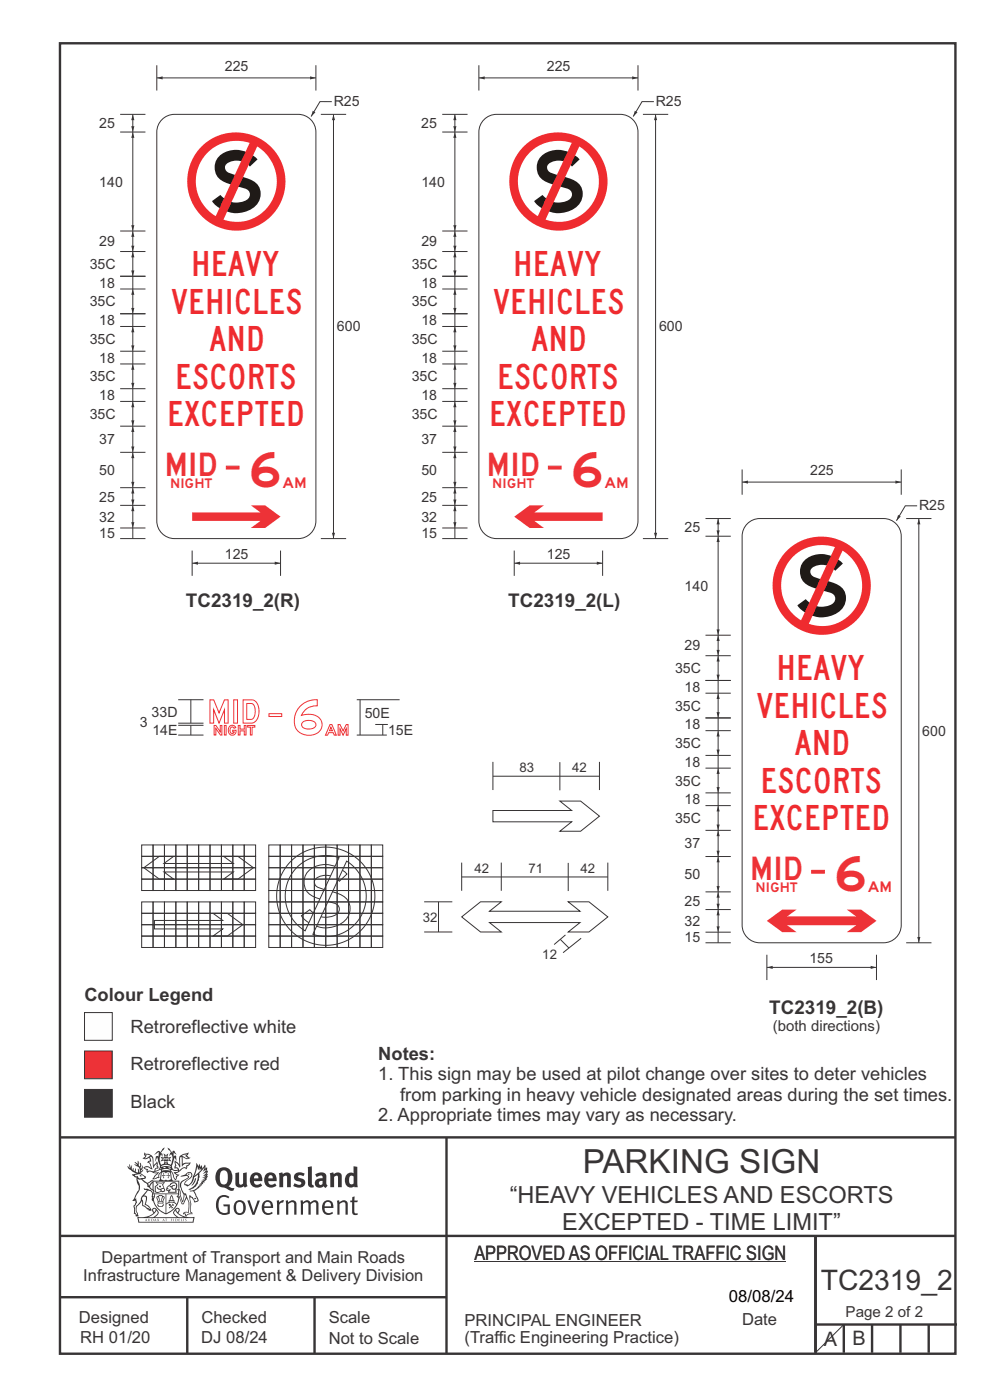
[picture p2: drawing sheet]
<svg xmlns="http://www.w3.org/2000/svg" width="210mm" height="297mm" viewBox="0 0 210 297" stroke-linecap="round" stroke-linejoin="round" font-family="sans-serif">
<path d="M12.7 9.2h190v278h-190z" fill="none" stroke="#373435" stroke-width=".51"/>
<path d="M17.9 223h5.9v5.9h-5.9z" fill-rule="evenodd" fill="#ed3237" stroke="#373435" stroke-width=".21"/>
<path d="M17.9 231.1h5.9v5.9h-5.9z" fill-rule="evenodd" fill="#373435" stroke="#373435" stroke-width=".21"/>
<path d="M17.9 214.8h5.9v5.9h-5.9z" fill-rule="evenodd" fill="#fefefe" stroke="#373435" stroke-width=".21"/>
<path d="M12.7 241.3h190M94.7 241.4v45.8M12.7 275.2h82M12.7 262.2h190.1M39.7 275.2v12M66.7 275.2v12M173 262.1v24.9M173 281h30M179 281v6M185 281v6M191 281v6M197 281v6" fill="none" stroke="#373435" stroke-width=".51"/>
<g fill="#373435">
<path d="M47 248.4a2.55 2.55 0 0 0 0 2.7l.3 .2a.81 .81 0 0 0 1-1v-.5a1.04 1.04 0 0 0-1.1-1.5zM46.3 248.1a1.82 1.82 0 0 1 2.1-.2 1.82 1.82 0 0 1 .9 1.8 2.29 2.29 0 0 1-.8 2l.7 .3h.5l-.2 .6a2.87 2.87 0 0 1-2-.7 2.12 2.12 0 0 1-1.7-3.1z" fill-rule="evenodd"/>
<path d="M49.9 248.9l.8-.2v2a.46 .46 0 0 0 .3 .6 .46 .46 0 0 0 .6-.3v-2.1l.7-.2v2.4l.2 .5-.5 .3-.3-.3a1.02 1.02 0 0 1-1.2 .3 1.02 1.02 0 0 1-.6-1.1z" fill-rule="evenodd"/>
<path d="M54 249.5l-.1 .5h.9a.49 .49 0 0 0-.2-.6 .49 .49 0 0 0-.6 .1zM53.4 249.1a1.34 1.34 0 0 1 1.6-.2 1.34 1.34 0 0 1 .6 1.5v.2h-1.7a.77 .77 0 0 0 .5 .8 .77 .77 0 0 0 .9-.4l.3 .5a1.59 1.59 0 0 1-2 .2 1.59 1.59 0 0 1-.5-2.1z" fill-rule="evenodd"/>
<path d="M57 249.5l-.1 .5h1a.49 .49 0 0 0-.2-.6 .49 .49 0 0 0-.7 .1zM56.4 249.1a1.34 1.34 0 0 1 1.6-.2 1.34 1.34 0 0 1 .7 1.5v.2h-1.8a.77 .77 0 0 0 .5 .8 .77 .77 0 0 0 .9-.4l.4 .5a1.59 1.59 0 0 1-2.1 .2 1.59 1.59 0 0 1-.5-2.1z" fill-rule="evenodd"/>
<path d="M59.2 248.9l.7-.2 .1 .4a.95 .95 0 0 1 1-.3 .95 .95 0 0 1 .7 .8v2.3h-.8v-2.3a.46 .46 0 0 0-.8 .1v2.2h-.8z" fill-rule="evenodd"/>
<path d="M62.6 249.1a1.75 1.75 0 0 1 2-.1l-.2 .5-.6-.2a.43 .43 0 0 0-.6 .3l.4 .3a1.04 1.04 0 0 1 1.2 1.1 1.04 1.04 0 0 1-1.4 1l-1.2-.4 .3-.6 1 .4 .4-.4a.88 .88 0 0 0-1-.5l-.4-.2-.1-.4z" fill-rule="evenodd"/>
<path d="M65.3 247.6l.8-.2 .1 3.8 .3 .2 .1 .4a.88 .88 0 0 1-1 0 .88 .88 0 0 1-.3-1z" fill-rule="evenodd"/>
<path d="M67.8 250.6a.43 .43 0 0 0-.1 .7 .43 .43 0 0 0 .7-.1v-.7zM66.8 249.1a1.7 1.7 0 0 1 2.4 .1v1.9l.3 .4-.4 .5-.5-.4a1.03 1.03 0 0 1-1.7-.1 1.03 1.03 0 0 1 .8-1.5h.7v-.4a.8 .8 0 0 0-1.2 .1z" fill-rule="evenodd"/>
<path d="M70 248.9l.7-.2 .1 .4a.95 .95 0 0 1 1-.3 .95 .95 0 0 1 .7 .8v2.3h-.8v-2.3a.46 .46 0 0 0-.8 .1v2.2h-.8z" fill-rule="evenodd"/>
<path d="M74.3 249.5a1.48 1.48 0 0 0 0 1.7h.5l.2-.1v-1.5l-.3-.2zM75 247.4l.8 .1 .1 4.4h-.7l-.1-.2a1.26 1.26 0 0 1-1.4 0 1.26 1.26 0 0 1-.5-1.3 1.29 1.29 0 0 1 .4-1.4 1.29 1.29 0 0 1 1.4-.1z" fill-rule="evenodd"/>
<path d="M46.4 253.9a1.72 1.72 0 0 1 2.3 0l-.3 .3a1.24 1.24 0 0 0-1.4-.2 1.24 1.24 0 0 0-.6 1.4 1.49 1.49 0 0 0 1.2 1.9l.7-.1v-1.3h-.8l-.1-.4h1.3v1.9a1.93 1.93 0 0 1-2.2 0 1.93 1.93 0 0 1-.7-2.2l.2-.8z" fill-rule="evenodd"/>
<path d="M50.4 255.1a1.65 1.65 0 0 0 .2 2.2 .99 .99 0 0 0 1-1.4 .78 .78 0 0 0-.4-.8 .78 .78 0 0 0-.8 0zM50 254.9a1.33 1.33 0 0 1 1.6-.1 1.33 1.33 0 0 1 .5 1.4 1.31 1.31 0 0 1-1.3 1.6 1.31 1.31 0 0 1-1.2-1.6v-.6z" fill-rule="evenodd"/>
<path d="M52.5 254.7l.4-.1 .9 2.6 .8-2.5h.5l-1.1 3h-.5z" fill-rule="evenodd"/>
<path d="M56.3 255.2l-.2 .7h1.3a.7 .7 0 0 0-.3-.8 .7 .7 0 0 0-.8 .1zM55.9 255a1.22 1.22 0 0 1 1.5-.2 1.22 1.22 0 0 1 .5 1.5h-1.8a.93 .93 0 0 0 .5 1 .93 .93 0 0 0 1.1-.2l.2 .3a1.43 1.43 0 0 1-1.8 .1 1.43 1.43 0 0 1-.6-1.7z" fill-rule="evenodd"/>
<path d="M58.7 254.7l.4-.1 .1 .5 .4-.4 .6-.1-.2 .5a.66 .66 0 0 0-.8 .7v1.9h-.4z" fill-rule="evenodd"/>
<path d="M60.6 254.7l.4-.1 .1 .5a.94 .94 0 0 1 1-.5 .94 .94 0 0 1 .8 .8v2.3h-.5l-.1-2.5a.81 .81 0 0 0-1.2 .3v2.2h-.4z" fill-rule="evenodd"/>
<path d="M63.7 254.7l.5-.1 .1 .5 .4-.3a.78 .78 0 0 1 1.1 .3 .9 .9 0 0 1 1-.5 .9 .9 0 0 1 .8 .8v2.3h-.5l-.1-2.5a.67 .67 0 0 0-1.1 .3v2.2h-.5v-2.4l-.4-.3-.7 .4v2.3h-.5z" fill-rule="evenodd"/>
<path d="M69 255.2l-.1 .7h1.3a.7 .7 0 0 0-.3-.8 .7 .7 0 0 0-.9 .1zM68.7 255a1.22 1.22 0 0 1 1.5-.2 1.22 1.22 0 0 1 .5 1.5h-1.8a.93 .93 0 0 0 .4 1 .93 .93 0 0 0 1.2-.2l.1 .3a1.44 1.44 0 0 1-1.7 .1 1.44 1.44 0 0 1-.6-1.7z" fill-rule="evenodd"/>
<path d="M71.4 254.7l.5-.1 .1 .5a.94 .94 0 0 1 1-.5 .94 .94 0 0 1 .8 .8v2.3h-.5l-.1-2.5a.81 .81 0 0 0-1.2 .3v2.2h-.4z" fill-rule="evenodd"/>
<path d="M74.7 253.9l.5-.1v.9h.7l-.1 .3h-.6v2.2l.1 .2h.5l.1 .3a.75 .75 0 0 1-1.2-.6v-2.1h-.4v-.3h.4z" fill-rule="evenodd"/>
<path d="M30.8 244.9l1.1 .3-.9 .5h-.4l.6-.5zM31.8 245.4h.2a2.44 2.44 0 0 1 .4 1.9l.1 .5 .7-1-.1 .6 .3 .3a.57 .57 0 0 0-.6 .7l-1-.1-.5 .2 .2-.5-.8-.3 .7-.1 .9 .5 .1-.1-.6-1.3-.2-.2h.5zM30.7 244.4l-.1 .5 .2 .4-.6 .4a1.04 1.04 0 0 0 1.4-.1l.2 .6-.3 .1-.2 .4a.94 .94 0 0 1 .8 1.1l-.2-.1a1.16 1.16 0 0 0-1.5-.1l.3 .4 .4 .2 .1 .5 .2 .1 .1-.2a.94 .94 0 0 1 1.1 .2l.8 .1-1.2 1.2a1.13 1.13 0 0 0 1.2-.2l.4-.1-.1-.4 .5-.8a.83 .83 0 0 0-.6 1.1l-.3-.1-.7 .4 1.1-1.4-.5 .1-.5-.1 1.3-.5-.1-.1-.9 .4v-.3l.2-.2 .3 .1 .1-.3-.2-.4v-.6l-.1-.4-.7 1v-.7a1.42 1.42 0 0 0-1.6-1.8z" fill-rule="evenodd"/>
<path d="M38.5 245.2l.5-.2 .7-.1-.6 .3 .8 .5h-.3zM38.3 245.5l.2-.1 .1 2a1.69 1.69 0 0 1 1.6-.6l-.8 .5 .1 .5a1.1 1.1 0 0 0-1.5 .6l-.1-.5-.2-.2h-.5l.3-.4-.3-.7a1.42 1.42 0 0 1 .8 1.1l.2-.1zM37.1 246.2l.1 1-.2 .3 .1 .4h.5l.1 .2a.96 .96 0 0 1-1.1-.1l-.1 .1a1.06 1.06 0 0 0 1.3 .2v.1a.72 .72 0 0 1-1 .2l.3 .5 .6 .2-.4 .2-.1 .6-.2-.3-.4-1.1-.4-.4 .4 .9a1.54 1.54 0 0 0 .7 1.2l.2-.3a.58 .58 0 0 1 .4-.8l.2-.1h-.3l-.5-.3 .9-.5a.93 .93 0 0 1 1.2-.5v.2l.2-.2 .1-.5a.99 .99 0 0 0 .7-.8l-1.3 .1-.3 .2-.1-1.4 .9 .4 .9-.3h-.4l-.5-.4 .4-.7-.6 .2a1.46 1.46 0 0 0-1.4 2.1v.4l-.2-.4z" fill-rule="evenodd"/>
<path d="M35.6 248.9l.2 .1-.1 .3 .4 .1h-.4v.6l-.1-.6h-.3l.3-.1z" fill-rule="evenodd"/>
<path d="M34.6 248.9l.2 .1v.3l.3 .1h-.3l-.1 .6v-.6h-.4l.4-.1z" fill-rule="evenodd"/>
<path d="M34.3 248.8a.57 .57 0 0 1 .9 .2 .57 .57 0 0 1 .9-.2l.2 1.4h-.2a.57 .57 0 0 1-.9 0 .69 .69 0 0 1-1.1 0zM34.2 248.1l-.3 2.1-.2 .4h3l-.2-.4-.3-2.1h-.2v.2l-.8-.1-.8 .1v-.2z" fill-rule="evenodd"/>
<path d="M34.2 252.4a.3 .3 0 0 0 .6 0 .3 .3 0 0 0-.6 0zM33.3 250.9l.3 .3-.3 .4a.79 .79 0 0 0 0 1.3l.8-.2-.1-.3a.55 .55 0 0 1-.7-.6l.1-.1 .2 .3 .3 .2 .8-.2-.4-.7 .4-.4-.7 .2zM33 250.7l1.1 .2 .9-.2-.4 .6 .4 1.2a.56 .56 0 0 1-.8 .3l-.2 .1a.73 .73 0 0 1-.9 .1 .73 .73 0 0 1-.3-1v-.4l.6-.4z" fill-rule="evenodd"/>
<path d="M35.6 251.8l.7-.4a.58 .58 0 0 1 1-.1 .58 .58 0 0 1-.4 .9l-.3-.3a.43 .43 0 0 1 .6-.4 .57 .57 0 0 0-.8 .2l-.2-.1-.3 .1 .4 .2a.55 .55 0 0 0 .9 .4v.5h-1.3l.3-.4-.1-.1-.6 .1 .2-.3-.2-.1zM35.4 251.8l-.1 .2a.39 .39 0 0 0 .2 .6h.3l-.2 .4h1.9l-.1-.8a.86 .86 0 0 0-.1-1.3 .86 .86 0 0 0-1.3 .4z" fill-rule="evenodd"/>
<path d="M36 254.8h.8v.2h-.8zM36.4 253.8l.2 .8h-.4zM36.4 253.5l-.3 .5-.1 .6h-.2v.4l-.7 .4 .2 .1a1.48 1.48 0 0 1 2.1 .2l.2-.1-.6-.5v-.5h-.2l-.1-.6z" fill-rule="evenodd"/>
<path d="M35.8 255.4l.4 .1 .1 .3 .3-.2-.2-.2a.38 .38 0 0 1 .5 .5l-.2-.2-.3 .2 .3 .2-.3 .3-.1-.4-.4 .4-.1-.2 .4-.3-.1-.1-.2 .1z" fill-rule="evenodd"/>
<path d="M34.5 254h.2v.2l-.2 .6h-.2zM33.6 255.3h.9v.2a.55 .55 0 0 1-.8 .4v-.2l-.2-.1zM33.4 254h.2l.2 .8h-.2zM33.6 255l.8-.1 .1 .2h-.8zM33.8 253.7h.5l-.2 1.1h-.1zM33.3 253.8l-.1 .3 .3 1.1a.48 .48 0 0 0-.1 .6 .48 .48 0 0 0 .5 .2h.5a.49 .49 0 0 0 .2-.8l.3-1.1-.1-.3a1.42 1.42 0 0 0-1.5 0z" fill-rule="evenodd"/>
<path d="M33.7 251.5l.4 .1 .1 .3h-.3z" fill-rule="evenodd"/>
<path d="M41.3 250.1l.3-.2-.2 .8-.6 .8h-.2l.5-.7z" fill-rule="evenodd"/>
<path d="M39.7 249l.3-.2 .5 .2a.88 .88 0 0 1-.6 1.1 1.22 1.22 0 0 0-.8 1.3l.5 .2a.72 .72 0 0 0 .9-.4l.5-.8 .2-.6 .8-.6v.2a2.85 2.85 0 0 1-2 2.9l.1 .1a2.13 2.13 0 0 0 1.9-1.5v-.3a2.01 2.01 0 0 0 .3-1.7l1.1-1.3-.4 1 .7-.5-.7 1 .8-.4-.8 .8 .7-.2-.9 .6 .8-.1-.8 .4h.7l-.8 .3 .3 .2h-.4l.2 .3h-.4l.2 .3h-.4l.1 .2h-.1a2.16 2.16 0 0 1-2 1.1l.1 .2 .4-.1a.76 .76 0 0 1 .7 .8l.5 1.2-.6 .2a1.45 1.45 0 0 0-1.1-1.3l.2 1.8-.1 1.8 .4 .3a1.07 1.07 0 0 0-1.2 .4v-.3l-.5-.2a.87 .87 0 0 1 1.1-.1v-.7a4.4 4.4 0 0 0-.6-3.1l-.1-.3h-.2a2.16 2.16 0 0 1-.7-2.2l.3-.4 1.2-.7a.55 .55 0 0 0-.4-.8zM37.8 252.4a.76 .76 0 0 1 .3 1.1l.6 1.6 .4-1.7 .2 .1a.61 .61 0 0 1-.1 .9l-.3 .8-.2 .1-.7-1.6-.3 .1a1.18 1.18 0 0 0 .1-1.4zM41.8 247.5l.2 .7 .3-.5v.6l.4-.5a1.9 1.9 0 0 1-1.2 1.4l-.3 .3zM38.2 249.6l1.4-.2 .2 .2v.3l-.5 .2a1.26 1.26 0 0 0-.9 1.9l.2 .7a1.84 1.84 0 0 1 .1 2.1l-.4-1.4a.96 .96 0 0 0-.4-1.2l-.4 .2a.78 .78 0 0 1 0 1.3l.1 .3h.4l.4 1.1a.38 .38 0 0 0 .2 .4 .38 .38 0 0 0 .4-.1l.6-1.2a2.94 2.94 0 0 1 .4 2.5l-.1 .4h-.8l-.3 .4v.2l.4-.1 .1 .4 .2 .1a1.02 1.02 0 0 1 1.3-.5v-.4l-.3-.1 .1-1.8-.3-1.3h.1a1.14 1.14 0 0 1 .8 1 .63 .63 0 0 0 .8-.2 .63 .63 0 0 0-.2-.9l-.6-1.2 .9-.6 .2-.4h.3l-.1-.2h.4l-.1-.3h.3l-.1-.3 .5-.1-.2-.2 .6-.4v-.2h-.2l.4-.5h-.3l.3-.5-.4 .1 .4-.5v-.3l-.3 .2 .2-.7-.1-.2-.4 .3v-.8l-.6 .8-.2-.8-.2 .5-.3-.7-.1 .6-.5-.8-.1 1.4-.6 1.8a1.81 1.81 0 0 1-1 1.5l-.6-.2a1.75 1.75 0 0 1 1.1-1.2 .75 .75 0 0 0 .1-1.3 .75 .75 0 0 0-1.2 .4z" fill-rule="evenodd"/>
<path d="M41.2 254.1h.3l.2 .2-.4 .1z" fill-rule="evenodd"/>
<path d="M29.4 258.4h11.6l-.1 .8h-11.4zM31.3 258.2l.5-.1a2.48 2.48 0 0 0 1.4-1.3l.3 .5-.5 .6-.5 .3zM32.5 256.6l.3-.2 .2 .1-.3 .7zM37.2 256.8a2.65 2.65 0 0 0 1.8 1.4h-1.1l-.5-.3-.5-.6zM37.4 256.5l.2-.1 .3 .2-.3 .6zM29.2 258.2l.1 1.2h11.8l.2-1.1-.2-.1a4.1 4.1 0 0 1-3.3-.9l.3-.4-.1-.6a1.06 1.06 0 0 0-1.3 1l.2 .4 .6 .5h-4.7l.3-.1a.84 .84 0 0 0 .6-.8 .84 .84 0 0 0-.5-.8l-.3-.2h-.5l-.1 .6 .3 .4a4.2 4.2 0 0 1-3.4 .9z" fill-rule="evenodd"/>
<path d="M31 258.7l.1 .2h-.2zM31 258.5l-.3 .6 .4-.2 .2 .2z" fill-rule="evenodd"/>
<path d="M31.3 258.6h.3v.4a.25 .25 0 0 0 .2-.1 .25 .25 0 0 0-.1-.3h.1a.29 .29 0 0 1 0 .4 .29 .29 0 0 1-.4 0 .29 .29 0 0 1 0-.4z" fill-rule="evenodd"/>
<path d="M32.2 258.6a.22 .22 0 0 1 .3 .2 .22 .22 0 0 1-.3 .2zM32 258.6l.1 .4a.33 .33 0 0 0 .4 0 .33 .33 0 0 0 0-.4 .33 .33 0 0 0-.5 0z" fill-rule="evenodd"/>
<path d="M32.9 258.7l.1 .2h-.2zM32.9 258.5l-.2 .6 .3-.2 .2 .2z" fill-rule="evenodd"/>
<path d="M33.3 258.6h.2l.1 .1 .2-.1-.2 .2 .2 .3-.3-.3-.1 .3h-.1l.2-.3z" fill-rule="evenodd"/>
<path d="M34.7 258.7l.1 .2h-.2zM34.7 258.5l-.3 .6 .4-.2 .2 .2z" fill-rule="evenodd"/>
<path d="M35 258.5h.5l-.2 .1v.5h-.2l.1-.5z" fill-rule="evenodd"/>
<path d="M36.2 258.6l.3-.1-.1 .1v.2h.1h-.1v.3h-.2z" fill-rule="evenodd"/>
<path d="M36.7 258.6h.2v.5h-.2z" fill-rule="evenodd"/>
<path d="M37.3 258.6a.22 .22 0 0 1 .3 .2 .22 .22 0 0 1-.3 .2zM37.1 258.6v.4a.33 .33 0 0 0 .5 0 .33 .33 0 0 0 0-.4 .33 .33 0 0 0-.5 0z" fill-rule="evenodd"/>
<path d="M37.8 258.6l.4-.1-.2 .1v.2h.1h-.1v.2l.2 .1h-.4z" fill-rule="evenodd"/>
<path d="M38.4 258.6h.2l-.1 .4 .2 .1h-.3z" fill-rule="evenodd"/>
<path d="M38.9 258.6h.2v.5h-.2z" fill-rule="evenodd"/>
<path d="M39.3 258.6h.2h-.1l.2 .3-.2 .2-.1-.1v-.1l.2 .1z" fill-rule="evenodd"/>
<path d="M34.2 247.4a1.51 1.51 0 0 1 2 .2 2.67 2.67 0 0 0-2.1 0zM35.7 247.6l.4 .1 .1 .3-.4-.1zM34.6 247.6h.5l.1 .2h-.4zM34 247.8l.3 .2h-.3zM34.9 246.9l.3-.2 .3 .2zM34.9 245.6l.2 .1v.3h-.2zM35 245.1l.2 .2 .2-.2-.1 .3h-.2zM35.1 246.3h.2l.1 .4-.2-.2-.2 .2zM35.3 245.7l.2-.1v.4h-.2zM34.4 245.7h.3l.1 .3-.4 .1 .2-.2zM35.7 245.7h.3l-.2 .2 .2 .2-.4-.1zM32.7 244.9l1-.5-.1 1-.2-.2-.3 .2-.3 1.1 .5-1 .3 .9a1.84 1.84 0 0 1 .2 1.7l.4 .1a2.48 2.48 0 0 1 2.2 0l.2-.2-.2-.7 .7-1.8 .4 .7-.2-1-.2-.1-.2 .3v-.9l.6 .4-.6-.8-.3 .1-.1 .4-.5-.9-.5-.3 .2 .5 .6 .5-.5 .8 .4-.4a2.06 2.06 0 0 1 0 2.3l-.5-.2-.2-.6 .1-.1 .8 .2-.4-.5 .4-.5-.7 .2-.2-.2 .2-.7-.5 .4-.5-.4 .2 .7-.2 .2-.7-.2 .4 .5-.4 .5 .8-.2 .1 .1-.2 .6-.5 .2a2.02 2.02 0 0 1 0-2.2l.3 .5-.1-.7-.3-.1 .8-1.2-.4 .3-.5 .8-.2-.3a.8 .8 0 0 0-.8 .5z" fill-rule="evenodd"/>
<path d="M29.2 250.1l.3 .1a.61 .61 0 0 1 .8 .4l.3 .2a.8 .8 0 0 1 .6 1l.4 .1 .5 .5a1 1 0 0 1 .5 1.1l-.1 .7v-.5h-.1a.96 .96 0 0 0-.8-1.3l-.2-.2h-.7l-.1-.1-.1 .1 .1 .3h.6l-1.2 1.3-.2 1-.4 .6a1.33 1.33 0 0 0-.5 1.8l.2 .5a1.26 1.26 0 0 1-.5-1.5l-.1-.3a1.56 1.56 0 0 0 .4-1.7l-.3 .2 .2-.5a3.2 3.2 0 0 0 .7-3zM30.4 253.9h.4a2.06 2.06 0 0 1-.1 1.6l.7 .5 .4 .4-.6-.1-.8-.6-.1-.9a.51 .51 0 0 1 .1-.9zM28.6 249.3a1.52 1.52 0 0 1 2.1 .5l-1.1 .2-.2-.1-.1-.4h-.5zM27.5 247v.8l-.3-.4h-.1a3.1 3.1 0 0 0 1.9 1.6l-1 .1 .5 .6 .5 .1 .1 1.1a1.84 1.84 0 0 1-.3 2.5l-.4 .9-.3 .4 .2 .1 .4-.1 .1 .4-.2 .5-.3 .2 .1 1.7h.2l.3 .5 .1 .1 .4-.1-.1-.5a1.3 1.3 0 0 1-.1-1.7l.9-1 .1 1.1 .6 .2 .5 .5 .1-.1 .2 .3h.5a1.85 1.85 0 0 0-1.2-1.4l.1-.3a1.39 1.39 0 0 0 0-1.4l-.5-.1 .5-.5a.66 .66 0 0 1 .9-.4 .66 .66 0 0 1 .3 .9l-.1 .4 .2-.1v.2l-.1 .3 .2 .5 .1-.3a2.24 2.24 0 0 0 .1-2.2 .73 .73 0 0 1-.7-.7 .73 .73 0 0 1 .6-.7v-.2a.94 .94 0 0 0-.9 .8 .48 .48 0 0 1-.1-.6 .48 .48 0 0 1 .5-.2l.5-.3a.51 .51 0 0 0-.8 .2l-.5 .2-1-.8h.6l.2-.5-1.2-.7 .5-.5v-.3l-.5 .4 .1-.2a.69 .69 0 0 0 .2-1v.4l-.2 .3v-1.1l-.3-.2 .1 .6-.1 .2-.4-1.3v.7l-.6-.4 .5 .7-.6-.2 .3 .3a1 1 0 0 1 .7 1.4l-.2-.8v.9l-.5-.2v-.8l-.2 .7-.2-.1-.1-.6-.2 .4-.2-.2 .1-.7-.2 .5z" fill-rule="evenodd"/>
<path d="M29.6 249.4l.2-.1 .3 .2z" fill-rule="evenodd"/>
<path d="M32.4 250.5h5.6v2l-.2-.1v-1.7h-5.2v2.5h5.2v-.8l.1 .2-.1 1.1v-.3h-2.5v4a4.1 4.1 0 0 0 2.6-3.6l.1-.1a4 4 0 0 1-2.8 3.9 4.2 4.2 0 0 1-2.8-4.7l.1 1.2 .1-.1a3.8 3.8 0 0 0 2.5 3.4v-4h-2.5l-.2-.9z" fill-rule="evenodd"/>
<circle cx="40" cy="249.1" r=".17"/>
</g>
<path d="M34.4 25.4a3.7 3.7 0 0 1 2.6-1.1h26.3a3.8 3.8 0 0 1 3.7 3.7v82.5a3.8 3.8 0 0 1-3.7 3.8h-26.3a3.8 3.8 0 0 1-3.7-3.8v-82.5a3.7 3.7 0 0 1 1.1-2.6z" fill="none" stroke="#373435" stroke-width=".21"/>
<path d="M40.8 108.7h14.4l-2-1.5h3l3.3 2.4-3.3 2.4h-3l2-1.5h-14.4z" fill-rule="evenodd" fill="#ed3237"/>
<path d="M70.7 24.3v90" fill="none" stroke="#373435" stroke-width=".21"/>
<g fill="#373435">
<path d="M70.4 113h.7l-.4 1.2z"/>
<path d="M70.7 24.3l.4 1.2h-.7z"/>
</g>
<path d="M48 98.9h2.7v.6h-2.7z" fill-rule="evenodd" fill="#ed3237" stroke="#ed3237" stroke-width=".21"/>
<path d="M33.3 13.8v5.4M33.3 16.5h33.7M67 13.8v5.4" fill="none" stroke="#373435" stroke-width=".21"/>
<g fill="#373435">
<path d="M65.8 16.2l1.2 .3-1.2 .4z"/>
<path d="M33.3 16.5l1.2-.3v.7z"/>
</g>
<path d="M39.7 38.5a10.4 10.4 0 0 0 20.8 0 10.4 10.4 0 0 0-20.8 0zM54.6 31.1l-7.2 15.5 1.6 .4 1.6 .1a8.6 8.6 0 0 0 7.9-6.6 8.6 8.6 0 0 0-3.9-9.4zM43.9 32.5a8.9 8.9 0 0 1 9.1-2.2l-7.2 15.6-1.3-1-1.2-1.2a8.6 8.6 0 0 1 .6-11.2z" fill-rule="evenodd" fill="#ef2b2f"/>
<path d="M68.1 24.3h5.3M70.4 21.6h-2.5l-1.9 3.1M68.1 114.3h5.3" fill="none" stroke="#373435" stroke-width=".21"/>
<path d="M66.3 23.5l.6 .3-.9 .9z" fill="#373435"/>
<path d="M40.8 116.8v5.4M40.8 119.5h18.7M59.5 116.8v5.4" fill="none" stroke="#373435" stroke-width=".21"/>
<g fill="#373435">
<path d="M58.3 119.1l1.2 .4-1.2 .3z"/>
<path d="M40.8 119.5l1.2-.4v.7z"/>
</g>
<path d="M25.5 28h5.4M28.2 24.3v3.7M25.5 49h5.4M25.5 112h5.4M25.5 114.3h5.4" fill="none" stroke="#373435" stroke-width=".21"/>
<g fill="#373435">
<path d="M28.2 24.3l.3 1.2h-.7z"/>
<path d="M27.8 26.8h.7l-.3 1.2z"/>
</g>
<g fill="none" stroke="#373435" stroke-width=".21">
<path d="M25.5 24.3h5.4M28.2 28v21M25.5 58.6h5.4M25.5 53.4h5.4M25.5 77.2h5.4M25.5 74.5h5.4M25.5 69.3h5.4M25.5 61.3h5.4M25.5 66.6h5.4M25.5 90.4h5.4M25.5 85.2h5.4M25.5 82.5h5.4"/>
<path d="M25.5 107.2h5.4"/>
</g>
<g fill="#373435">
<path d="M27.8 47.8h.7l-.3 1.2z"/>
<path d="M28.2 28l.3 1.2h-.7z"/>
</g>
<path d="M28.2 49v4.4" fill="none" stroke="#373435" stroke-width=".21"/>
<g fill="#373435">
<path d="M28.2 49l.3 1.2h-.7z"/>
<path d="M27.8 52.1h.7l-.3 1.2z"/>
</g>
<path d="M28.2 61.3v5.3" fill="none" stroke="#373435" stroke-width=".21"/>
<g fill="#373435">
<path d="M27.8 65.3h.7l-.3 1.2z"/>
<path d="M28.2 61.3l.3 1.2h-.7z"/>
</g>
<path d="M28.2 53.4v5.2" fill="none" stroke="#373435" stroke-width=".21"/>
<g fill="#373435">
<path d="M27.8 57.4h.7l-.3 1.2z"/>
<path d="M28.2 53.4l.3 1.2h-.7z"/>
</g>
<path d="M28.2 69.3v5.2" fill="none" stroke="#373435" stroke-width=".21"/>
<g fill="#373435">
<path d="M28.2 69.3l.3 1.2h-.7z"/>
<path d="M27.8 73.3h.7l-.3 1.2z"/>
</g>
<path d="M28.2 77.2v5.3" fill="none" stroke="#373435" stroke-width=".21"/>
<g fill="#373435">
<path d="M28.2 77.2l.3 1.2h-.7z"/>
<path d="M27.8 81.2h.7l-.3 1.2z"/>
</g>
<path d="M28.2 85.2v5.2" fill="none" stroke="#373435" stroke-width=".21"/>
<g fill="#373435">
<path d="M28.2 85.2l.3 1.2h-.7z"/>
<path d="M27.8 89.2h.7l-.3 1.2z"/>
</g>
<path d="M28.2 103.5v3.7" fill="none" stroke="#373435" stroke-width=".21"/>
<g fill="#373435">
<path d="M28.2 103.5l.3 1.2h-.7z"/>
<path d="M27.8 106h.7l-.3 1.2z"/>
</g>
<path d="M28.2 90.4v5.6" fill="none" stroke="#373435" stroke-width=".21"/>
<g fill="#373435">
<path d="M28.2 90.4l.3 1.2h-.7z"/>
<path d="M27.8 94.7h.7l-.3 1.2z"/>
</g>
<path d="M28.2 96v7.5" fill="none" stroke="#373435" stroke-width=".21"/>
<g fill="#373435">
<path d="M28.2 96l.3 1.2h-.7z"/>
<path d="M27.8 102.2h.7l-.3 1.2z"/>
</g>
<path d="M28.2 107.2v4.8" fill="none" stroke="#373435" stroke-width=".21"/>
<g fill="#373435">
<path d="M27.8 110.8h.7l-.3 1.2z"/>
<path d="M28.2 107.2l.3 1.2h-.7z"/>
</g>
<path d="M102.7 25.4a3.7 3.7 0 0 1 2.6-1.1h26.3a3.8 3.8 0 0 1 3.7 3.7v82.5a3.8 3.8 0 0 1-3.7 3.8h-26.3a3.8 3.8 0 0 1-3.7-3.8v-82.5a3.7 3.7 0 0 1 1.1-2.6zM28.2 58.6v2.7M28.2 66.6v2.7M28.2 74.5v2.7M25.5 96h5.4M28.2 82.5v2.7M25.5 103.5h5.4M28.2 112v2.3" fill="none" stroke="#373435" stroke-width=".21"/>
<path d="M109.1 109.6l3.2-2.4h3.1l-2.1 1.5h14.5v1.8h-14.5l2.1 1.5h-3.1z" fill-rule="evenodd" fill="#ed3237"/>
<path d="M139.1 24.3v90" fill="none" stroke="#373435" stroke-width=".21"/>
<g fill="#373435">
<path d="M138.7 113h.7l-.3 1.2z"/>
<path d="M139.1 24.3l.3 1.2h-.7z"/>
</g>
<path d="M116.3 98.9h2.7v.6h-2.7z" fill-rule="evenodd" fill="#ed3237" stroke="#ed3237" stroke-width=".21"/>
<path d="M101.6 13.8v5.4M101.6 16.5h33.7M135.3 13.8v5.4" fill="none" stroke="#373435" stroke-width=".21"/>
<g fill="#373435">
<path d="M134.1 16.2l1.2 .3-1.2 .4z"/>
<path d="M101.6 16.5l1.2-.3v.7z"/>
</g>
<path d="M108 38.5a10.5 10.5 0 0 0 20.9 0 10.5 10.5 0 0 0-20.9 0zM122.9 31.1l-7.2 15.5 1.6 .4 1.6 .1a8.6 8.6 0 0 0 7.9-6.6 8.6 8.6 0 0 0-3.9-9.4zM112.3 32.5a8.9 8.9 0 0 1 9-2.2l-7.2 15.6-1.3-1-1.1-1.2a8.6 8.6 0 0 1 .6-11.2z" fill-rule="evenodd" fill="#ef2b2f"/>
<path d="M136.4 24.3h5.3M138.7 21.6h-2.5l-1.9 3.1M136.4 114.3h5.3" fill="none" stroke="#373435" stroke-width=".21"/>
<path d="M134.7 23.5l.5 .3-.9 .9z" fill="#373435"/>
<path d="M109.1 116.8v5.4M109.1 119.5h18.7M127.8 116.8v5.4" fill="none" stroke="#373435" stroke-width=".21"/>
<g fill="#373435">
<path d="M126.6 119.1l1.2 .4-1.2 .3z"/>
<path d="M109.1 119.5l1.2-.4v.7z"/>
</g>
<path d="M93.8 28h5.4M96.5 24.3v3.7M93.8 49h5.4M93.8 112h5.4M93.8 114.3h5.4" fill="none" stroke="#373435" stroke-width=".21"/>
<g fill="#373435">
<path d="M96.5 24.3l.3 1.2h-.6z"/>
<path d="M96.2 26.8h.6l-.3 1.2z"/>
</g>
<g fill="none" stroke="#373435" stroke-width=".21">
<path d="M93.8 24.3h5.4M96.5 28v21M93.8 58.6h5.4M93.8 53.4h5.4M93.8 77.2h5.4M93.8 74.5h5.4M93.8 69.3h5.4M93.8 61.3h5.4M93.8 66.6h5.4M93.8 90.4h5.4M93.8 85.2h5.4M93.8 82.5h5.4"/>
<path d="M93.8 107.2h5.4"/>
</g>
<g fill="#373435">
<path d="M96.2 47.8h.6l-.3 1.2z"/>
<path d="M96.5 28l.3 1.2h-.6z"/>
</g>
<path d="M96.5 49v4.4" fill="none" stroke="#373435" stroke-width=".21"/>
<g fill="#373435">
<path d="M96.5 49l.3 1.2h-.6z"/>
<path d="M96.2 52.1h.6l-.3 1.2z"/>
</g>
<path d="M96.5 61.3v5.3" fill="none" stroke="#373435" stroke-width=".21"/>
<g fill="#373435">
<path d="M96.2 65.3h.6l-.3 1.2z"/>
<path d="M96.5 61.3l.3 1.2h-.6z"/>
</g>
<path d="M96.5 53.4v5.2" fill="none" stroke="#373435" stroke-width=".21"/>
<g fill="#373435">
<path d="M96.2 57.4h.6l-.3 1.2z"/>
<path d="M96.5 53.4l.3 1.2h-.6z"/>
</g>
<path d="M96.5 69.3v5.2" fill="none" stroke="#373435" stroke-width=".21"/>
<g fill="#373435">
<path d="M96.5 69.3l.3 1.2h-.6z"/>
<path d="M96.2 73.3h.6l-.3 1.2z"/>
</g>
<path d="M96.5 77.2v5.3" fill="none" stroke="#373435" stroke-width=".21"/>
<g fill="#373435">
<path d="M96.5 77.2l.3 1.2h-.6z"/>
<path d="M96.2 81.2h.6l-.3 1.2z"/>
</g>
<path d="M96.5 85.2v5.2" fill="none" stroke="#373435" stroke-width=".21"/>
<g fill="#373435">
<path d="M96.5 85.2l.3 1.2h-.6z"/>
<path d="M96.2 89.2h.6l-.3 1.2z"/>
</g>
<path d="M96.5 103.5v3.7" fill="none" stroke="#373435" stroke-width=".21"/>
<g fill="#373435">
<path d="M96.5 103.5l.3 1.2h-.6z"/>
<path d="M96.2 106h.6l-.3 1.2z"/>
</g>
<path d="M96.5 90.4v5.6" fill="none" stroke="#373435" stroke-width=".21"/>
<g fill="#373435">
<path d="M96.5 90.4l.3 1.2h-.6z"/>
<path d="M96.2 94.7h.6l-.3 1.2z"/>
</g>
<path d="M96.5 96v7.5" fill="none" stroke="#373435" stroke-width=".21"/>
<g fill="#373435">
<path d="M96.5 96l.3 1.2h-.6z"/>
<path d="M96.2 102.2h.6l-.3 1.2z"/>
</g>
<path d="M96.5 107.2v4.8" fill="none" stroke="#373435" stroke-width=".21"/>
<g fill="#373435">
<path d="M96.2 110.8h.6l-.3 1.2z"/>
<path d="M96.5 107.2l.3 1.2h-.6z"/>
</g>
<path d="M96.5 58.6v2.7M96.5 66.6v2.7M96.5 74.5v2.7M93.8 96h5.4M96.5 82.5v2.7M93.8 103.5h5.4M96.5 112v2.3" fill="none" stroke="#373435" stroke-width=".21"/>
<g fill="#ed3237">
<path d="M162.7 195.4l3.2-2.4h3.1l-2.1 1.5h14.5v1.8h-14.5l2.1 1.5h-3.1z" fill-rule="evenodd"/>
<path d="M167.2 194.5h14.5l-2.1-1.5h3.1l3.2 2.4-3.2 2.4h-3.1l2.1-1.5h-14.5z" fill-rule="evenodd"/>
</g>
<path d="M158.5 111.1a3.7 3.7 0 0 1 2.7-1.1h26.2a3.8 3.8 0 0 1 3.8 3.8v82.5a3.8 3.8 0 0 1-3.8 3.7h-26.2a3.8 3.8 0 0 1-3.8-3.7v-82.5a3.7 3.7 0 0 1 1.1-2.7zM194.9 110v90" fill="none" stroke="#373435" stroke-width=".21"/>
<g fill="#373435">
<path d="M194.6 198.8h.6l-.3 1.2z"/>
<path d="M194.9 110l.3 1.2h-.6z"/>
</g>
<path d="M172.2 184.6h2.7v.6h-2.7z" fill-rule="evenodd" fill="#ed3237" stroke="#ed3237" stroke-width=".21"/>
<path d="M157.4 99.6v5.4M191.2 99.6v5.4M157.4 102.3h33.8" fill="none" stroke="#373435" stroke-width=".21"/>
<g fill="#373435">
<path d="M189.9 101.9l1.2 .4-1.2 .3z"/>
<path d="M157.4 102.3l1.3-.4v.7z"/>
</g>
<path d="M163.9 124.3a10.4 10.4 0 0 0 20.8 0 10.4 10.4 0 0 0-20.8 0zM178.7 116.8l-7.1 15.5 1.6 .4 1.6 .1a8.6 8.6 0 0 0 7.8-6.5 8.6 8.6 0 0 0-3.9-9.5zM168.1 118.2a8.9 8.9 0 0 1 9-2.1l-7.2 15.5-1.3-.9-1.1-1.2a8.6 8.6 0 0 1 .6-11.3z" fill-rule="evenodd" fill="#ef2b2f"/>
<path d="M192.2 110h5.4M194.5 107.3h-2.5l-1.8 3.2M192.2 200h5.4" fill="none" stroke="#373435" stroke-width=".21"/>
<path d="M190.5 109.2l.6 .4-.9 .9z" fill="#373435"/>
<path d="M162.7 205.2h23.2M162.7 202.5v5.4M185.9 202.5v5.4" fill="none" stroke="#373435" stroke-width=".21"/>
<g fill="#373435">
<path d="M184.7 204.9l1.2 .3-1.2 .4z"/>
<path d="M162.7 205.2l1.2-.3v.7z"/>
</g>
<path d="M149.6 113.8h5.4M152.3 110v3.8M149.6 134.8h5.4M149.6 197.8h5.4M149.6 200h5.4" fill="none" stroke="#373435" stroke-width=".21"/>
<g fill="#373435">
<path d="M152.3 110l.4 1.2h-.7z"/>
<path d="M152 112.5h.7l-.4 1.2z"/>
</g>
<g fill="none" stroke="#373435" stroke-width=".21">
<path d="M149.6 110h5.4M152.3 113.8v21M149.6 139.1h5.4M149.6 155h5.4M149.6 147.1h5.4M149.6 152.3h5.4M149.6 144.4h5.4M149.6 176.2h5.4M149.6 170.9h5.4M149.6 168.2h5.4M149.6 163h5.4M149.6 160.3h5.4"/>
<path d="M149.6 193h5.4"/>
</g>
<g fill="#373435">
<path d="M152 133.5h.7l-.4 1.2z"/>
<path d="M152.3 113.8l.4 1.2h-.7z"/>
</g>
<path d="M152.3 134.8v4.3" fill="none" stroke="#373435" stroke-width=".21"/>
<g fill="#373435">
<path d="M152.3 134.8l.4 1.2h-.7z"/>
<path d="M152 137.9h.7l-.4 1.2z"/>
</g>
<path d="M152.3 147.1v5.2" fill="none" stroke="#373435" stroke-width=".21"/>
<g fill="#373435">
<path d="M152 151.1h.7l-.4 1.2z"/>
<path d="M152.3 147.1l.4 1.2h-.7z"/>
</g>
<path d="M152.3 139.1v5.3" fill="none" stroke="#373435" stroke-width=".21"/>
<g fill="#373435">
<path d="M152 143.1h.7l-.4 1.2z"/>
<path d="M152.3 139.1l.4 1.2h-.7z"/>
</g>
<path d="M152.3 155v5.3" fill="none" stroke="#373435" stroke-width=".21"/>
<g fill="#373435">
<path d="M152.3 155l.4 1.2h-.7z"/>
<path d="M152 159h.7l-.4 1.2z"/>
</g>
<path d="M152.3 163v5.2" fill="none" stroke="#373435" stroke-width=".21"/>
<g fill="#373435">
<path d="M152.3 163l.4 1.2h-.7z"/>
<path d="M152 167h.7l-.4 1.2z"/>
</g>
<path d="M152.3 170.9v5.3" fill="none" stroke="#373435" stroke-width=".21"/>
<g fill="#373435">
<path d="M152.3 170.9l.4 1.2h-.7z"/>
<path d="M152 174.9h.7l-.4 1.2z"/>
</g>
<path d="M152.3 189.2v3.8" fill="none" stroke="#373435" stroke-width=".21"/>
<g fill="#373435">
<path d="M152.3 189.2l.4 1.2h-.7z"/>
<path d="M152 191.7h.7l-.4 1.2z"/>
</g>
<path d="M152.3 176.2v5.5" fill="none" stroke="#373435" stroke-width=".21"/>
<g fill="#373435">
<path d="M152.3 176.2l.4 1.2h-.7z"/>
<path d="M152 180.5h.7l-.4 1.2z"/>
</g>
<path d="M152.3 181.7v7.5" fill="none" stroke="#373435" stroke-width=".21"/>
<g fill="#373435">
<path d="M152.3 181.7l.4 1.2h-.7z"/>
<path d="M152 188h.7l-.4 1.2z"/>
</g>
<path d="M152.3 193v4.8" fill="none" stroke="#373435" stroke-width=".21"/>
<g fill="#373435">
<path d="M152 196.5h.7l-.4 1.2z"/>
<path d="M152.3 193l.4 1.2h-.7z"/>
</g>
<g fill="none" stroke="#373435" stroke-width=".21">
<path d="M37.8 148.4h5.4M37.8 153.4h5.4M37.8 153.9h5.4M37.8 155.9h5.4M40.5 148.4v5M40.5 153.9v2M75.7 148.4h9.1M75.7 155.9h6.4M76.4 148.4v7.5M79.6 153.7h2.7M81.2 153.7v2.2M152.3 144.4v2.7"/>
<path d="M152.3 152.3v2.7M30.1 179.2h2.4v2.5h-2.4zM32.5 179.2h2.4v2.5h-2.4zM34.9 179.2h2.4v2.5h-2.4zM37.3 179.2h2.4v2.5h-2.4zM39.7 179.2h2.4v2.5h-2.4zM42.1 179.2h2.5v2.5h-2.5zM44.6 179.2h2.4v2.5h-2.4zM47 179.2h2.4v2.5h-2.4zM49.4 179.2h2.4v2.5h-2.4zM51.8 179.2h2.4v2.5h-2.4zM104.6 164.7h22.6"/>
<path d="M104.6 161.6v6M104.6 171.9h16.7l-2.5-2h4.4l4 3.2-4 3.2h-4.4l2.5-2h-16.7zM118.8 161.7v6M127.2 161.6v6M152.3 160.3v2.7M152.3 168.2v2.7M30.1 181.7h2.4v2.4h-2.4zM30.1 184.1h2.4v2.4h-2.4zM30.1 186.5h2.4v2.4h-2.4zM30.1 191.3h2.4v2.5h-2.4zM30.1 193.8h2.4v2.4h-2.4zM30.1 196.2h2.4v2.4h-2.4z"/>
<path d="M30.1 198.6h2.4v2.4h-2.4zM30.5 184.1l3.3-2.4h3l-2 1.5h14.7l-2-1.5h3l3.3 2.4-3.3 2.4h-3l2-1.5h-14.7l2 1.5h-3zM32.5 181.7h2.4v2.4h-2.4zM32.5 184.1h2.4v2.4h-2.4zM32.5 186.5h2.4v2.4h-2.4zM32.5 191.3h2.4v2.5h-2.4zM32.5 193.8h2.4v2.4h-2.4zM32.5 196.2h2.4v2.4h-2.4zM32.5 198.6h2.4v2.4h-2.4zM32.8 195.3h14.4l-2-1.5h3l3.3 2.4-3.3 2.4h-3l2-1.5h-14.4zM34.9 181.7h2.4v2.4h-2.4zM34.9 184.1h2.4v2.4h-2.4z"/>
<path d="M34.9 186.5h2.4v2.4h-2.4zM34.9 191.3h2.4v2.5h-2.4zM34.9 193.8h2.4v2.4h-2.4zM34.9 196.2h2.4v2.4h-2.4zM34.9 198.6h2.4v2.4h-2.4zM37.3 181.7h2.4v2.4h-2.4zM37.3 184.1h2.4v2.4h-2.4zM37.3 186.5h2.4v2.4h-2.4zM37.3 191.3h2.4v2.5h-2.4zM37.3 193.8h2.4v2.4h-2.4zM37.3 196.2h2.4v2.4h-2.4zM37.3 198.6h2.4v2.4h-2.4z"/>
<path d="M39.7 181.7h2.4v2.4h-2.4zM39.7 184.1h2.4v2.4h-2.4zM39.7 186.5h2.4v2.4h-2.4zM39.7 191.3h2.4v2.5h-2.4zM39.7 193.8h2.4v2.4h-2.4zM39.7 196.2h2.4v2.4h-2.4zM39.7 198.6h2.4v2.4h-2.4zM42.1 181.7h2.5v2.4h-2.5zM42.1 184.1h2.5v2.4h-2.5zM42.1 186.5h2.5v2.4h-2.5zM42.1 191.3h2.5v2.5h-2.5zM42.1 193.8h2.5v2.4h-2.5z"/>
<path d="M42.1 196.2h2.5v2.4h-2.5zM42.1 198.6h2.5v2.4h-2.5zM44.6 181.7h2.4v2.4h-2.4zM44.6 184.1h2.4v2.4h-2.4zM44.6 186.5h2.4v2.4h-2.4zM44.6 191.3h2.4v2.5h-2.4zM44.6 193.8h2.4v2.4h-2.4zM44.6 196.2h2.4v2.4h-2.4zM44.6 198.6h2.4v2.4h-2.4zM47 181.7h2.4v2.4h-2.4zM47 184.1h2.4v2.4h-2.4zM47 186.5h2.4v2.4h-2.4z"/>
<path d="M47 191.3h2.4v2.5h-2.4zM47 193.8h2.4v2.4h-2.4zM47 196.2h2.4v2.4h-2.4zM47 198.6h2.4v2.4h-2.4zM49.4 181.7h2.4v2.4h-2.4zM49.4 184.1h2.4v2.4h-2.4zM49.4 186.5h2.4v2.4h-2.4zM49.4 191.3h2.4v2.5h-2.4zM49.4 193.8h2.4v2.4h-2.4zM49.4 196.2h2.4v2.4h-2.4zM49.4 198.6h2.4v2.4h-2.4zM51.8 181.7h2.4v2.4h-2.4z"/>
<path d="M51.8 184.1h2.4v2.4h-2.4zM51.8 186.5h2.4v2.4h-2.4zM51.8 191.3h2.4v2.5h-2.4zM51.8 193.8h2.4v2.4h-2.4zM51.8 196.2h2.4v2.4h-2.4zM51.8 198.6h2.4v2.4h-2.4zM90 191.3h5.9M90 197.7h5.9M93 191.3v6.4M97.9 186h31M97.9 183v6M97.9 194.5l4-3.2h4.4l-2.5 2h19.2l-2.5-2h4.4l4 3.2-4 3.2h-4.4l2.5-2h-19.2l2.5 2h-4.4z"/>
<path d="M106.3 183v6M118.8 199.3l1.9 1.8M119.9 198.3l-2.4 2.1M120.5 183.1v5.9M123.3 199l-3.9 3.1M128.9 183v6M149.6 181.7h5.4M149.6 189.2h5.4M152.3 197.8v2.2"/>
</g>
<path d="M57.1 151.4h2.7v.6h-2.7z" fill="none" stroke="#ed3237" stroke-width=".21"/>
<path d="M58.7 190.1a10.4 10.4 0 0 0 20.8 0 10.4 10.4 0 0 0-20.8 0zM73.5 182.7l-7.1 15.5 1.6 .4 1.6 .1a8.6 8.6 0 0 0 7.8-6.6 8.6 8.6 0 0 0-3.9-9.4zM62.9 184.1a8.9 8.9 0 0 1 9-2.2l-7.2 15.6-1.3-1-1.1-1.2a8.6 8.6 0 0 1 .6-11.2z" fill-rule="evenodd" fill="#fefefe" stroke="#373435" stroke-width=".21"/>
<g fill="none" stroke="#373435" stroke-width=".21">
<path d="M57 179.2h2.4v2.5h-2.4zM59.4 179.2h2.5v2.5h-2.5zM61.9 179.2h2.4v2.5h-2.4zM64.3 179.2h2.4v2.5h-2.4zM66.7 179.2h2.4v2.5h-2.4zM69.1 179.2h2.4v2.5h-2.4zM71.5 179.2h2.4v2.5h-2.4zM73.9 179.2h2.5v2.5h-2.5zM76.4 179.2h2.4v2.5h-2.4zM78.8 179.2h2.4v2.5h-2.4zM57 186.5h2.4v2.4h-2.4zM57 188.9h2.4v2.4h-2.4z"/>
<path d="M57 191.3h2.4v2.5h-2.4zM57 193.8h2.4v2.4h-2.4zM57 196.2h2.4v2.4h-2.4zM57 198.6h2.4v2.4h-2.4zM57 181.7h2.4v2.4h-2.4zM57 184.1h2.4v2.4h-2.4zM59.4 186.5h2.5v2.4h-2.5zM59.4 188.9h2.5v2.4h-2.5zM59.4 191.3h2.5v2.5h-2.5zM59.4 193.8h2.5v2.4h-2.5zM59.4 196.2h2.5v2.4h-2.5zM59.4 198.6h2.5v2.4h-2.5z"/>
<path d="M59.4 181.7h2.5v2.4h-2.5zM59.4 184.1h2.5v2.4h-2.5zM61.9 186.5h2.4v2.4h-2.4zM61.9 188.9h2.4v2.4h-2.4zM61.9 191.3h2.4v2.5h-2.4zM61.9 193.8h2.4v2.4h-2.4zM61.9 196.2h2.4v2.4h-2.4zM61.9 198.6h2.4v2.4h-2.4zM61.9 181.7h2.4v2.4h-2.4zM61.9 184.1h2.4v2.4h-2.4zM64.3 186.5h2.4v2.4h-2.4zM64.3 188.9h2.4v2.4h-2.4z"/>
<path d="M64.3 191.3h2.4v2.5h-2.4zM64.3 193.8h2.4v2.4h-2.4zM64.3 196.2h2.4v2.4h-2.4zM64.3 198.6h2.4v2.4h-2.4zM64.3 181.7h2.4v2.4h-2.4zM64.3 184.1h2.4v2.4h-2.4zM66.7 186.5h2.4v2.4h-2.4zM66.7 188.9h2.4v2.4h-2.4zM66.7 191.3h2.4v2.5h-2.4zM66.7 193.8h2.4v2.4h-2.4zM66.7 196.2h2.4v2.4h-2.4zM66.7 198.6h2.4v2.4h-2.4z"/>
<path d="M66.7 181.7h2.4v2.4h-2.4zM66.7 184.1h2.4v2.4h-2.4zM69.1 186.5h2.4v2.4h-2.4zM69.1 188.9h2.4v2.4h-2.4zM69.1 191.3h2.4v2.5h-2.4zM69.1 193.8h2.4v2.4h-2.4zM69.1 196.2h2.4v2.4h-2.4zM69.1 198.6h2.4v2.4h-2.4zM69.1 181.7h2.4v2.4h-2.4zM69.1 184.1h2.4v2.4h-2.4zM71.5 191.3h2.4v2.5h-2.4zM71.5 186.5h2.4v2.4h-2.4z"/>
<path d="M71.5 188.9h2.4v2.4h-2.4zM71.5 193.8h2.4v2.4h-2.4zM71.5 196.2h2.4v2.4h-2.4zM71.5 198.6h2.4v2.4h-2.4zM71.5 181.7h2.4v2.4h-2.4zM71.5 184.1h2.4v2.4h-2.4zM73.9 186.5h2.5v2.4h-2.5zM73.9 188.9h2.5v2.4h-2.5zM73.9 191.3h2.5v2.5h-2.5zM73.9 193.8h2.5v2.4h-2.5zM73.9 196.2h2.5v2.4h-2.5zM73.9 198.6h2.5v2.4h-2.5z"/>
<path d="M73.9 181.7h2.5v2.4h-2.5zM73.9 184.1h2.5v2.4h-2.5zM76.4 186.5h2.4v2.4h-2.4zM76.4 188.9h2.4v2.4h-2.4zM76.4 191.3h2.4v2.5h-2.4zM76.4 193.8h2.4v2.4h-2.4zM76.4 196.2h2.4v2.4h-2.4zM76.4 198.6h2.4v2.4h-2.4zM76.4 181.7h2.4v2.4h-2.4zM76.4 184.1h2.4v2.4h-2.4zM78.8 186.5h2.4v2.4h-2.4zM78.8 188.9h2.4v2.4h-2.4z"/>
<path d="M78.8 191.3h2.4v2.5h-2.4zM78.8 193.8h2.4v2.4h-2.4zM78.8 196.2h2.4v2.4h-2.4zM78.8 198.6h2.4v2.4h-2.4zM78.8 181.7h2.4v2.4h-2.4zM78.8 184.1h2.4v2.4h-2.4zM100.6 267.7h66.2M179 281l-6 6"/>
</g>
<g font-size="12.9" fill="#1f1a17">
<text x="45" y="45">S</text>
<text x="113.3" y="45">S</text>
<text x="169.1" y="130.7">S</text>
</g>
<text font-size="12.9" fill="#373435" x="63.9" y="196.6">S</text>
<g font-size="10.1" fill="#ed3237">
<text x="52.6" y="103.4">6</text>
<text x="121" y="103.4">6</text>
<text x="61.7" y="155.9">6</text>
<text x="176.8" y="189.1">6</text>
</g>
<g font-size="7.4" fill="#ef2b2f">
<text x="40.5" y="58.6">HEAVY</text>
<text x="108.9" y="58.6">HEAVY</text>
<text x="36.3" y="66.6">VEHICLES</text>
<text x="104.6" y="66.6">VEHICLES</text>
<text x="44.3" y="74.5">AND</text>
<text x="112.7" y="74.5">AND</text>
<text x="37.2" y="82.5">ESCORTS</text>
<text x="105.5" y="82.5">ESCORTS</text>
<text x="35.5" y="90.4">EXCEPTED</text>
<text x="103.8" y="90.4">EXCEPTED</text>
<text x="164.7" y="144.4">HEAVY</text>
<text x="160.5" y="152.3">VEHICLES</text>
<text x="168.5" y="160.3">AND</text>
<text x="161.3" y="168.2">ESCORTS</text>
<text x="159.6" y="176.2">EXCEPTED</text>
</g>
<text font-size="7.1" fill="#373435" x="123.6" y="248.8">PARKING SIGN</text>
<g font-size="6.9" fill="#ed3237">
<text x="34.9" y="100.9">MID</text>
<text x="103.2" y="100.9">MID</text>
<text x="43.9" y="153.4">MID</text>
<text x="159.1" y="186.7">MID</text>
</g>
<text font-size="6" fill="#373435" x="174.1" y="273.7">TC2319_2</text>
<g font-size="5" fill="#373435">
<text x="108.1" y="255.1">“HEAVY VEHICLES AND ESCORTS</text>
<text x="119.3" y="261">EXCEPTED - TIME LIMIT”</text>
</g>
<g font-size="4.2" fill="#373435">
<text x="100.6" y="267.2">APPROVED AS OFFICIAL TRAFFIC SIGN</text>
<text x="174.7" y="285.6">A</text>
<text x="180.8" y="285.4">B</text>
</g>
<g font-size="4" fill="#373435">
<text x="39.4" y="128.7">TC2319_2(R)</text>
<text x="107.8" y="128.7">TC2319_2(L)</text>
<text x="163.2" y="215.1">TC2319_2(B)</text>
</g>
<g font-size="3.9" fill="#373435">
<text x="17.9" y="212.3">Colour Legend</text>
<text x="27.7" y="219.2">Retroreflective white</text>
<text x="27.7" y="227">Retroreflective red</text>
<text x="80.2" y="224.9">Notes:</text>
<text x="80.2" y="229.2">1. This sign may be used at pilot change over sites to deter vehicles</text>
<text x="84.9" y="233.5">from parking in heavy vehicle designated areas during the set times.</text>
<text x="27.7" y="235.1">Black</text>
<text x="80.2" y="237.9">2. Appropriate times may vary as necessary.</text>
</g>
<text font-size="3.6" x="154.6" y="276.2">08/08/24</text>
<g font-size="3.5" fill="#373435">
<text x="21.6" y="267.9">Department of Transport and Main Roads</text>
<text x="17.7" y="271.8">Infrastructure Management &amp; Delivery Division</text>
<text x="16.7" y="280.6">Designed</text>
<text x="42.7" y="280.6">Checked</text>
<text x="69.7" y="280.6">Scale</text>
<text x="98.5" y="281.3">PRINCIPAL ENGINEER</text>
<text x="157.4" y="281.2">Date</text>
<text x="17" y="284.8">RH 01/20</text>
<text x="42.7" y="284.8">DJ 08/24</text>
<text x="69.7" y="285.2">Not to Scale</text>
<text x="98.5" y="284.8">(Traffic Engineering Practice)</text>
</g>
<g font-size="3.2" fill="#373435">
<text x="163.9" y="218.8">(both directions)</text>
<text x="179.4" y="279.4">Page 2 of 2</text>
</g>
<g font-size="3.1" fill="#ed3237">
<text x="59.9" y="103.5">AM</text>
<text x="128.2" y="103.5">AM</text>
<text x="69" y="156">AM</text>
<text x="184.1" y="189.2">AM</text>
</g>
<g font-size="3" fill="#373435">
<text x="47.7" y="15">225</text>
<text x="116" y="15">225</text>
<text x="70.8" y="22.5">R25</text>
<text x="139.1" y="22.5">R25</text>
<text x="21" y="27.2">25</text>
<text x="89.4" y="27.2">25</text>
<text x="21.1" y="39.6">140</text>
<text x="89.4" y="39.6">140</text>
<text x="21.1" y="52.2">29</text>
<text x="89.4" y="52.2">29</text>
<text x="19" y="57.1">35C</text>
<text x="87.3" y="57.1">35C</text>
<text x="19" y="65">35C</text>
<text x="21.1" y="61">18</text>
<text x="87.3" y="65">35C</text>
<text x="89.4" y="61">18</text>
<text x="21.1" y="69">18</text>
<text x="71.5" y="70.3">600</text>
<text x="89.4" y="69">18</text>
<text x="139.8" y="70.3">600</text>
<text x="19" y="73">35C</text>
<text x="21.1" y="76.9">18</text>
<text x="87.3" y="73">35C</text>
<text x="89.4" y="76.9">18</text>
<text x="19" y="80.9">35C</text>
<text x="87.3" y="80.9">35C</text>
<text x="19" y="88.8">35C</text>
<text x="21.1" y="84.9">18</text>
<text x="87.3" y="88.8">35C</text>
<text x="89.4" y="84.9">18</text>
<text x="21.1" y="94.2">37</text>
<text x="89.4" y="94.2">37</text>
<text x="21.1" y="100.8">50</text>
<text x="89.4" y="100.8">50</text>
<text x="171.9" y="100.7">225</text>
<text x="21.1" y="106.4">25</text>
<text x="89.4" y="106.4">25</text>
<text x="21.1" y="110.7">32</text>
<text x="89.4" y="110.7">32</text>
<text x="145.2" y="112.9">25</text>
<text x="194.9" y="108.3">R25</text>
<text x="21.1" y="114.2">15</text>
<text x="47.7" y="118.5">125</text>
<text x="89.4" y="114.2">15</text>
<text x="116" y="118.5">125</text>
<text x="145.2" y="125.3">140</text>
<text x="145.2" y="138">29</text>
<text x="143.2" y="142.8">35C</text>
<text x="145.2" y="146.8">18</text>
<text x="29.7" y="154.3">3</text>
<text x="32.2" y="152">33D</text>
<text x="32.3" y="156">14E</text>
<text x="77.4" y="152.4">50E</text>
<text x="82.3" y="155.8">15E</text>
<text x="143.2" y="150.8">35C</text>
<text x="145.2" y="154.7">18</text>
<text x="143.2" y="158.7">35C</text>
<text x="195.6" y="156.1">600</text>
<text x="143.2" y="166.7">35C</text>
<text x="145.2" y="162.7">18</text>
<text x="145.2" y="170.6">18</text>
<text x="143.2" y="174.6">35C</text>
<text x="145.2" y="180">37</text>
<text x="145.2" y="186.5">50</text>
<text x="145.2" y="196.4">32</text>
<text x="145.2" y="192.1">25</text>
<text x="145.2" y="199.9">15</text>
<text x="171.7" y="204.3">155</text>
</g>
<g font-size="2.8" fill="#ed3237">
<text x="36.1" y="103.4">NIGHT</text>
<text x="104.4" y="103.4">NIGHT</text>
<text x="45.2" y="155.9">NIGHT</text>
<text x="160.3" y="189.2">NIGHT</text>
</g>
<g font-size="2.8" fill="#373435">
<text x="110.2" y="163.8">83</text>
<text x="121.4" y="163.8">42</text>
<text x="100.6" y="185.2">42</text>
<text x="112.1" y="185.2">71</text>
<text x="123.1" y="185.2">42</text>
<text x="89.7" y="195.6">32</text>
<text x="115" y="203.4">12</text>
</g>
</svg>
